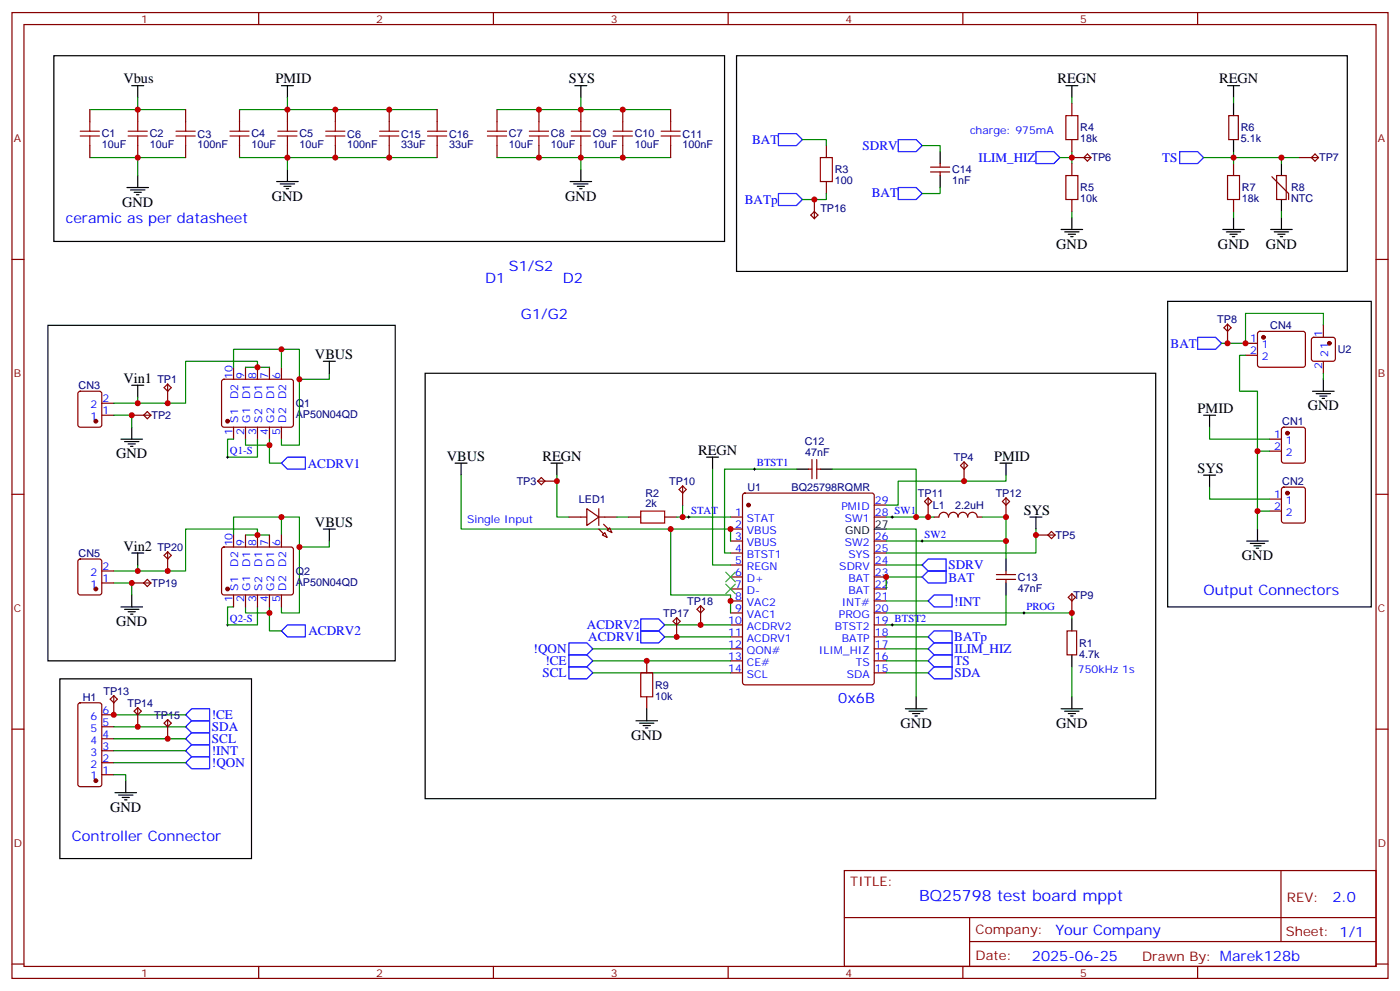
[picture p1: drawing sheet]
<svg xmlns="http://www.w3.org/2000/svg" width="412mm" height="292mm" viewBox="0 0 412 292" stroke-linecap="round" stroke-linejoin="round" font-family="sans-serif">
<g fill="none" stroke="#870000" stroke-width=".35">
<path d="M3.5 3.7h405.4v284.3h-405.4zM7.1 7.2h398.2v277.3h-398.2zM76.2 3.7v3.5M145.3 3.7v3.5M214.5 3.7v3.5M283.6 3.7v3.5M352.8 3.7v3.5M26.5 32.3v3.5M40.6 32.3v3.5M54.7 32.3v3.5M70.6 32.3v3.5M84.7 32.3v3.5"/>
<path d="M98.8 32.3v3.5M114.7 32.3v3.5M128.8 32.3v3.5M146.4 32.3v3.5M158.7 32.3v3.5M171.1 32.3v3.5M183.4 32.3v3.5M197.6 32.3v3.5M315.7 30.5v3.5M361.9 34h2.9v7.1h-2.9zM26.5 42.9v3.5M40.6 42.9v3.5"/>
<path d="M54.7 42.9v3.5M70.6 42.9v3.5M84.7 42.9v3.5M98.8 42.9v3.5M114.7 42.9v3.5M128.8 42.9v3.5M146.4 42.9v3.5M158.7 42.9v3.5M171.1 42.9v3.5M183.4 42.9v3.5M197.6 42.9v3.5M239.9 58.7v5.7"/>
<path d="M243.4 42.9v3.5M243.4 53.4v3.6M274.1 50.6h5.7M274.1 49.2h5.7M276.9 48.2v1M276.9 50.6v1.1M315.7 46.4h5.7M315.7 41.1v3.5M315.7 48.2v3.5M315.7 58.7v3.6M319.3 46.4l1-1.1 1.1 1.1-1.1 1zM363.4 48.2v3.5"/>
<path d="M363.4 58.7v3.6M374.6 52l5 5v1.7M376.1 51.7h2.8v7h-2.8zM382.8 46.4h5.6M386.3 46.4l1-1.1 1.1 1.1-1.1 1zM3.5 76.4h3.6M238.8 63.3l1.1-1 1 1-1 1.1zM405.3 76.4h3.6M360.5 96.5l1.1-1.1 1.1 1.1-1.1 1zM361.6 95.4v5.7M370.7 97.7l.4-.2h12.7l.5 .2 .2 .5v9.5l-.7 .4h-13l-.4-.7v-9.2zM386.5 99.5l.5-.2h5.6l.5 .2 .2 .5v5.7l-.2 .5-.5 .2h-5.6l-.5-.3-.2-.4v-5.7z"/>
<path d="M389.8 95.8v3.5M23.2 115.4l.4-.2h5.7l.6 .4 .1 9.5-.5 .6-5.9 .1-.6-.5-.1-9.4zM30 118.7h3.5M48.3 114.1l1.1-1 1 1-1 1.1zM49.4 113.1v5.6M65.5 111.9l.5-.2h20l.4 .7v12.9l-.7 .5-20-.1-.4-.6v-12.7zM68.8 108.1v3.6M72.3 108.1v3.6M75.8 108.1v3.6M79.4 108.1v3.6M82.9 108.1v3.6M366.9 101.1h3.5"/>
<path d="M366.9 104.6h3.5M389.8 106.4v3.5M30 122.2h3.5M38.8 122.2h5.6M42.3 122.2l1.1-1 1 1-1 1.1zM68.8 125.8v3.5M72.3 125.8v3.5M75.8 125.8v3.5M79.4 125.8v3.5M82.9 125.8v3.5M238.1 138.1h1.1M239.2 135.3v5.6"/>
<path d="M240.6 135.3v5.6M240.6 138.1h1.1M282.9 137.1l1.1-1.1 1 1.1-1 1zM284 136v5.6M373.9 129.3h3.6M373.9 132.8h3.6M377.7 126l.5-.2h5.6l.7 .4v9.4l-.4 .7h-5.9l-.7-.4v-9.4zM3.5 145.5h3.6M68.8 157.5v3.5M72.3 157.5v3.5M75.8 157.5v3.5M79.4 157.5v3.5"/>
<path d="M82.9 157.5v3.5M158.4 141.6h5.6M159.5 140.6l1 1-1 1.1-1.1-1.1zM167.6 152.2h5.3M172.9 149.8l3.5 2.4-3.5 2.5zM176.4 152.2h5.3M176.4 149.8v4.9M177.4 157.5l.8-.7 .7 1.4zM178.9 156.1l.7-.7 .7 1.4zM185.2 152.2h3.5M195.8 152.2h3.5M200 144.1l1.1-1 1 1-1 1.1z"/>
<path d="M201.1 143.1v5.6M215.2 152.2h3.5M215.2 155.8h3.5M215.2 159.3h3.5M219 145.4l.4-.2h37.4l.5 .2 .2 .5v55l-.2 .5-.5 .2h-37.4l-.5-.2-.2-.5v-55zM257.5 152.2h3.6M257.5 159.3h3.6M257.5 148.7h3.6M272.3 147.6l1.1-1 1.1 1-1.1 1.1zM273.4 146.6v5.6M275.2 152.2h1.4a1.41 1.41 0 0 1 1.4-1.4 1.41 1.41 0 0 1 1.4 1.4 1.41 1.41 0 0 1 1.4-1.4 1.41 1.41 0 0 1 1.4 1.4 1.41 1.41 0 0 1 1.4-1.4 1.41 1.41 0 0 1 1.4 1.4 1.41 1.41 0 0 1 1.5-1.4 1.41 1.41 0 0 1 1.4 1.4h1.4M295.3 147.6l1-1 1.1 1-1.1 1.1z"/>
<path d="M296.3 146.6v5.6M305.2 157.5h5.6M308.7 157.5l1-1 1.1 1-1.1 1.1zM373.9 146.9h3.6M373.9 150.5h3.6M377.7 143.6l.5-.2h5.6l.7 .4v9.5l-.4 .6-5.9 .1-.7-.5v-9.4zM405.3 145.5h3.6M23.2 164.8l.4-.2h5.7l.6 .4 .1 9.4-.5 .7-5.9 .1-.6-.5-.1-9.4zM30 171.6h3.5M30 168.1h3.5M38.8 171.6h5.6M42.3 171.6l1.1-1 1 1-1 1.1z"/>
<path d="M49.4 162.5v5.6M49.4 162.5l1 1-1 1.1-1.1-1.1zM65.5 161.2l.5-.2 20 .1 .4 .6v13l-.7 .5-20-.1-.4-.7v-12.7zM68.8 175.2v3.5M72.3 175.2v3.5M75.8 175.2v3.5M79.4 175.2v3.5M82.9 175.2v3.5M205.3 179.4l1.1-1.1 1 1.1-1 1zM206.4 178.3v5.7M215.2 162.8h3.5M215.2 166.3h3.5"/>
<path d="M215.2 169.9h3.5M215.2 173.4h3.5M215.2 176.9h3.5M257.5 162.8h3.6M257.5 166.3h3.6M257.5 169.9h3.6M257.5 173.4h3.6M257.5 176.9h3.6M293.5 170.6h5.7M293.5 169.2h5.7M296.3 168.1v1.1M296.3 170.6v1"/>
<path d="M314.7 175.9l1-1.1 1.1 1.1-1.1 1zM315.7 174.8v5.6M190.5 194.6v3.5M198.3 182.9l1-1 1.1 1-1.1 1.1zM199.3 181.9v5.6M215.2 180.4h3.5M215.2 184h3.5M215.2 187.5h3.5M215.2 191h3.5M215.2 194.6h3.5M215.2 198.1h3.5M257.5 180.4h3.6"/>
<path d="M257.5 184h3.6M257.5 187.5h3.6M257.5 191h3.6M257.5 194.6h3.6M257.5 198.1h3.6M314.3 185.7h2.8v7.1h-2.8zM3.5 214.7h3.6M23.2 207.1l.4-.2h5.7l.6 .4 .1 23.6-.5 .6-5.9 .1-.6-.5-.1-23.5zM30 217.5h3.5M30 214h3.5M32.5 205.8l1-1 1.1 1-1.1 1.1zM33.5 204.8v5.6h-3.5"/>
<path d="M39.5 209.4l1.1-1.1 1 1.1-1 1zM40.6 208.3v5.7M48.3 212.9l1.1-1.1 1 1.1-1 1.1zM49.4 211.8v5.7M190.5 205.1v3.6M405.3 214.7h3.6M30 228.1h3.5M30 224.5h3.5M30 221h3.5M248.7 256.3h156.6v28.2h-156.6zM377.3 256.3v20.9M248.7 270.1h156.5"/>
<path d="M285.6 277.2h119.6M285.6 270.1v14.2M3.5 283.8h3.6M76.2 284.5v3.5M145.3 284.5v3.5M214.5 284.5v3.5M283.6 284.5v3.5M352.8 284.5v3.5M405.3 283.8h3.6"/>
</g>
<g fill="#870000" stroke="#870000" stroke-width=".35">
<path d="M177.8 154.3l1.4 1.5z"/>
<path d="M176.4 155.8l1.4 1.4z"/>
<circle cx="220.5" cy="148.7" r=".53"/>
<circle cx="28.2" cy="229.8" r=".53"/>
<circle cx="379.2" cy="127.5" r=".53"/>
<circle cx="379.2" cy="145.2" r=".53"/>
<circle cx="28.2" cy="124" r=".53"/>
<circle cx="372.2" cy="99.3" r=".53"/>
<circle cx="67" cy="124" r=".53"/>
<circle cx="67" cy="173.4" r=".53"/>
<circle cx="28.2" cy="173.4" r=".53"/>
<circle cx="391.6" cy="101.1" r=".53"/>
</g>
<g fill="none" stroke="#000" stroke-width=".35">
<path d="M15.9 16.4h197.5v54.7h-197.5zM217 16.4h179.9v63.5h-179.9zM38.8 25.2h3.5M40.6 25.2v3.6M82.9 25.2h3.5M84.7 25.2v3.6M169.3 25.2h3.6M171.1 25.2v3.6M314 25.2h3.5M315.7 25.2v3.6M361.6 25.2h3.5M363.4 25.2v3.6"/>
<path d="M363.4 30.5v3.5M37.4 55.2h6.3M38.5 55.9h4.2M39.5 56.6h2.1M40.2 57.3h.7M40.6 51.7v3.5M81.5 53.4h6.3M82.5 54.2h4.3M83.6 54.9h2.1M84.3 55.6h.7M84.7 49.9v3.5M167.9 53.4h6.4"/>
<path d="M169 54.2h4.2M170 54.9h2.2M170.7 55.6h.7M171.1 49.9v3.5M276.9 44.6v3.6M276.9 51.7v3.5M363.4 41.1v3.5M377.5 48.2v3.5M377.5 58.7v3.6M312.6 67.6h6.3M313.6 68.3h4.3M314.7 69h2.1"/>
<path d="M315.4 69.7h.7M315.7 64v3.6M360.2 67.6h6.3M361.2 68.3h4.3M362.3 69h2.1M363 69.7h.7M363.4 64v3.6M374.3 67.6h6.3M375.4 68.3h4.2M376.4 69h2.1M377.1 69.7h.7M377.5 64v3.6"/>
<path d="M14.1 95.8h102.3v98.8h-102.3zM344 88.7h59.9v90h-59.9zM38.8 113.4h3.5M40.6 113.4v3.5M95.2 106.4h3.6M97 106.4v3.5M125.2 109.9h215.2v125.2h-215.2zM386.6 115.2h6.4M387.7 115.9h4.2M388.8 116.6h2.1M389.5 117.3h.7M389.8 111.7v3.5"/>
<path d="M35.6 129.3h6.4M36.7 130h4.2M37.7 130.7h2.2M38.5 131.4h.7M38.8 125.8v3.5M134.1 136.3h3.5M135.8 136.3v3.6M162.3 136.3h3.5M164 136.3v3.6M208.1 134.6h3.6M209.9 134.6v3.5M234.6 138.1h3.5"/>
<path d="M241.7 138.1h3.5M294.6 136.3h3.5M296.3 136.3v3.6M354.5 139.9h3.6M354.5 122.2h3.6M356.3 122.2v3.6M356.3 139.9v3.5M95.2 155.8h3.6M97 155.8v3.5M257.5 155.8h3.6M303.4 152.2h3.5M305.2 152.2v3.6"/>
<path d="M367.2 159.3h6.4M368.3 160h4.2M370.4 155.8v3.5M35.6 178.7h6.4M36.7 179.4h4.2M38.8 175.2v3.5M38.8 162.8h3.5M40.6 162.8v3.5M296.3 164.6v3.5M296.3 171.6v3.6M369.4 160.7h2.1M370.1 161.4h.7"/>
<path d="M17.6 199.8h56.5v53h-56.5zM37.7 180.1h2.2M38.5 180.8h.7M315.7 182.2v3.5M315.7 192.8v3.5M187.3 212.2h6.4M188.4 212.9h4.2M189.4 213.6h2.2M190.1 214.3h.8M190.5 208.7v3.5M266.7 208.7h6.3M267.8 209.4h4.2"/>
<path d="M268.8 210.1h2.1M269.5 210.8h.7M269.9 205.1v3.6M312.6 208.7h6.3M313.6 209.4h4.3M314.7 210.1h2.1M315.4 210.8h.7M315.7 205.1v3.6M33.9 233.4h6.3M34.9 234.1h4.3M36 234.8h2.1M36.7 235.5h.7"/>
<path d="M37 229.8v3.6"/>
</g>
<g fill="none" stroke="#008700" stroke-width=".35">
<path d="M26.5 32.3h28.2M40.6 28.8v3.5M70.6 32.3h58.2M84.7 28.8v3.5M146.4 32.3h51.2M171.1 28.8v3.5M315.7 28.8v1.7M363.4 28.8v1.7M26.5 46.4h28.2M40.6 46.4v5.3M70.6 46.4h58.2M84.7 46.4v3.5"/>
<path d="M146.4 46.4h51.2M171.1 46.4v3.5M236.4 41.1h7v1.8M243.4 57v1.7h-7M271.6 42.9h5.3v1.7M276.9 55.2v1.8h-5.3M312.2 46.4h3.5M315.7 44.6v3.6M354.5 46.4h8.9v1.8M363.4 44.6v1.8h19.4M377.5 46.4v1.8M315.7 62.3v1.7"/>
<path d="M363.4 62.3v1.7M377.5 62.3v1.7M389.8 95.8v-3.5h-22.9v8.8h-7.1M40.6 116.9v1.8h-7.1M68.8 108.1v-5.3h14.1v5.3M72.3 108.1h7.1M75.8 108.1v-1.7h-21.1v12.3h-14.1M82.9 102.8h5.3v28.3h-5.3v-1.8M97 109.9v1.8h-8.8M366.9 104.6h-1.8v10.6h5.3v17.6M389.8 109.9v1.8M33.5 122.2h5.3v3.6"/>
<path d="M68.8 129.3h-1.8v5.3h8.8v-5.3M72.3 129.3v1.8h7.1v-1.8M79.4 131.1v5.2h3.5M135.8 139.9v15.9h61.8M164 139.9v12.3h3.6M209.9 138.1v28.2h5.3M234.6 138.1h-21.2v24.7h1.8M245.2 138.1h24.7v14.1M296.3 139.9v1.7h-31.7v7.1h-3.5M356.3 125.8v3.5h17.6M373.9 132.8h-3.5v23M68.8 157.5v-5.3h14.1v5.3"/>
<path d="M72.3 157.5h7.1M75.8 157.5v-1.7h-21.1v12.3h-14.1M82.9 152.2h5.3v28.2h-5.3v-1.7M97 159.3v1.7h-8.8M181.7 152.2h3.5M199.3 152.2h1.8M201.1 148.7v3.5h14.1M215.2 159.3v-3.5h-17.6v19.4h17.6v5.2M261.1 155.8h8.8v49.3M261.1 152.2h14.1M289.3 152.2h7v7.1h-35.2M296.3 159.3v5.3"/>
<path d="M305.2 155.8v7h-44.1M356.3 143.4v3.5h17.6M370.4 150.5h3.5M33.5 171.6h5.3v3.6M40.6 166.3v1.8h-7.1M68.8 178.7h-1.8v5.3h8.8v-5.3M72.3 178.7v1.7h7.1v-1.7M261.1 176.9h12.3M261.1 166.3h10.5M271.6 169.9h-10.5v3.5M296.3 175.2v8.8h-35.2M79.4 180.4v5.3h3.5"/>
<path d="M174.6 198.1h40.6M174.6 194.6h40.6M174.6 191h40.6M195.8 187.5h19.4M195.8 184h19.4M261.1 180.4h54.6v1.8M261.1 198.1h12.3M261.1 194.6h12.3M261.1 191h12.3M261.1 187.5h12.3M315.7 196.3v8.8M33.5 214h21.2"/>
<path d="M33.5 210.4h21.2M33.5 217.5h21.2M33.5 228.1h3.5v1.7M33.5 221h21.2M33.5 224.5h21.2"/>
</g>
<path d="M213.8 168.5l2.8 2.8M213.8 172l2.8 2.8M216.6 168.5l-2.8 2.8M216.6 172l-2.8 2.8" fill="none" stroke="#3c3" stroke-width=".35"/>
<g fill="none" stroke="#00f" stroke-width=".35">
<path d="M229.3 39.3h5.3l1.8 1.8-1.8 1.8h-5.3zM229.3 57h5.3l1.8 1.7-1.8 1.8h-5.3zM264.6 41.1h5.3l1.7 1.8-1.7 1.7h-5.3zM264.6 55.2h5.3l1.7 1.8-1.7 1.7h-5.3zM305.2 44.6h5.2l1.8 1.8-1.8 1.8h-5.2zM347.5 44.6h5.3l1.7 1.8-1.7 1.8h-5.3zM352.8 99.3h5.3l1.7 1.8-1.7 1.7h-5.3zM82.9 136.3l1.8-1.7h5.3v3.5h-5.3zM271.6 169.9l1.8-1.8h5.3v3.5h-5.3zM271.6 166.3l1.8-1.7h5.3v3.5h-5.3zM275.2 175.2h5.3v3.5h-5.3l-1.8-1.8zM82.9 185.7l1.8-1.7h5.3v3.5h-5.3z"/>
<path d="M167.6 196.3h5.3l1.7 1.8-1.7 1.7h-5.3zM167.6 192.8h5.3l1.7 1.8-1.7 1.7h-5.3zM167.6 189.3h5.3l1.7 1.7-1.7 1.8h-5.3zM188.7 185.7h5.3l1.8 1.8-1.8 1.8h-5.3zM188.7 182.2h5.3l1.8 1.8-1.8 1.7h-5.3zM273.4 198.1l1.8-1.8h5.3v3.5h-5.3zM273.4 187.5l1.8-1.8h5.3v3.6h-5.3zM273.4 191l1.8-1.7h5.3v3.5h-5.3zM275.2 192.8h5.3v3.5h-5.3l-1.8-1.7zM54.7 214l1.7-1.8h5.3v3.5h-5.3zM54.7 210.4l1.7-1.7h5.3v3.5h-5.3zM56.4 215.7h5.3v3.6h-5.3l-1.7-1.8z"/>
<path d="M54.7 221l1.7-1.7h5.3v3.5h-5.3zM56.4 222.8h5.3v3.5h-5.3l-1.7-1.8z"/>
</g>
<g fill="none" stroke="#a10000" stroke-width=".35">
<path d="M23.6 38.6h5.7M26.5 35.8v2.8M37.7 38.6h5.7M40.6 35.8v2.8M51.9 38.6h5.6M54.7 35.8v2.8M67.7 38.6h5.7M70.6 35.8v2.8M81.8 38.6h5.7M84.7 35.8v2.8M96 38.6h5.6M98.8 35.8v2.8"/>
<path d="M111.8 38.6h5.7M114.7 35.8v2.8M125.9 38.6h5.7M128.8 35.8v2.8M143.6 38.6h5.6M146.4 35.8v2.8M155.9 38.6h5.7M158.7 35.8v2.8M168.3 38.6h5.6M171.1 35.8v2.8M180.6 38.6h5.7M183.4 35.8v2.8"/>
<path d="M194.7 38.6h5.7M197.6 35.8v2.8M314 34h3.5v7.1h-3.5zM23.6 40h5.7M26.5 40v2.9M37.7 40h5.7M40.6 40v2.9M51.9 40h5.6M54.7 40v2.9M67.7 40h5.7M70.6 40v2.9M81.8 40h5.7"/>
<path d="M84.7 40v2.9M96 40h5.6M98.8 40v2.9M111.8 40h5.7M114.7 40v2.9M125.9 40h5.7M128.8 40v2.9M143.6 40h5.6M146.4 40v2.9M155.9 40h5.7M158.7 40v2.9M168.3 40h5.6"/>
<path d="M171.1 40v2.9M180.6 40h5.7M183.4 40v2.9M194.7 40h5.7M197.6 40v2.9M241.7 46.4h3.5v7h-3.5zM314 51.7h3.5v7h-3.5zM361.6 51.7h3.5v7h-3.5zM188.7 150.5h7.1v3.5h-7.1zM188.7 198.1h3.6v7h-3.6z"/>
</g>
<g fill="none" stroke="#000" stroke-width=".29">
<path d="M66.7 134.6h.7M67 134.2v.7M221.9 138.1h.7M222.2 137.8v.7M202.5 152.2h.7M202.8 151.9v.7M262.5 152.2h.7M262.8 151.9v.7M271.3 159.3h.7M271.6 158.9v.7M66.7 184h.7M67 183.6v.7"/>
<path d="M262.5 184h.7M262.8 183.6v.7M301.3 180.4h.7M301.6 180.1v.7"/>
</g>
<g fill="#c00">
<circle cx="215.2" cy="155.8" r=".88"/>
<circle cx="215.2" cy="176.9" r=".88"/>
<circle cx="197.6" cy="155.8" r=".88"/>
<circle cx="261.1" cy="169.9" r=".88"/>
<circle cx="40.6" cy="46.4" r=".88"/>
<circle cx="40.6" cy="32.3" r=".88"/>
<circle cx="84.7" cy="32.3" r=".88"/>
<circle cx="84.7" cy="46.4" r=".88"/>
<circle cx="158.8" cy="32.3" r=".88"/>
<circle cx="171.1" cy="32.3" r=".88"/>
<circle cx="183.4" cy="32.3" r=".88"/>
<circle cx="158.8" cy="46.4" r=".88"/>
<circle cx="171.1" cy="46.4" r=".88"/>
<circle cx="183.4" cy="46.4" r=".88"/>
<circle cx="370.4" cy="150.5" r=".88"/>
<circle cx="370.4" cy="132.8" r=".88"/>
<circle cx="315.7" cy="46.4" r=".88"/>
<circle cx="40.6" cy="118.7" r=".88"/>
<circle cx="38.8" cy="122.2" r=".88"/>
<circle cx="361.6" cy="101.1" r=".88"/>
<circle cx="305.2" cy="157.5" r=".88"/>
<circle cx="33.5" cy="210.4" r=".88"/>
<circle cx="239.9" cy="58.7" r=".88"/>
<circle cx="164" cy="141.6" r=".88"/>
<circle cx="315.7" cy="180.4" r=".88"/>
<circle cx="40.6" cy="214" r=".88"/>
<circle cx="49.4" cy="217.5" r=".88"/>
<circle cx="363.4" cy="46.4" r=".88"/>
<circle cx="377.5" cy="46.4" r=".88"/>
<circle cx="190.5" cy="194.6" r=".88"/>
<circle cx="269.9" cy="152.2" r=".88"/>
<circle cx="296.3" cy="152.2" r=".88"/>
<circle cx="296.3" cy="159.3" r=".88"/>
<circle cx="273.4" cy="152.2" r=".88"/>
<circle cx="284" cy="141.6" r=".88"/>
<circle cx="201.1" cy="152.2" r=".88"/>
<circle cx="75.8" cy="108.1" r=".88"/>
<circle cx="82.9" cy="102.8" r=".88"/>
<circle cx="79.4" cy="131.1" r=".88"/>
<circle cx="49.4" cy="118.7" r=".88"/>
<circle cx="206.4" cy="184" r=".88"/>
<circle cx="199.3" cy="187.5" r=".88"/>
<circle cx="88.2" cy="111.7" r=".88"/>
<circle cx="88.2" cy="161" r=".88"/>
<circle cx="49.4" cy="168.1" r=".88"/>
<circle cx="79.4" cy="180.4" r=".88"/>
<circle cx="82.9" cy="152.2" r=".88"/>
<circle cx="75.8" cy="157.5" r=".88"/>
<circle cx="38.8" cy="171.6" r=".88"/>
<circle cx="40.6" cy="168.1" r=".88"/>
<circle cx="98.8" cy="46.4" r=".88"/>
<circle cx="114.7" cy="46.4" r=".88"/>
<circle cx="98.8" cy="32.3" r=".88"/>
<circle cx="114.7" cy="32.3" r=".88"/>
<circle cx="366.9" cy="101.1" r=".88"/>
</g>
<text font-size="4.6" fill="#00f" x="270.8" y="265.3">BQ25798 test board mppt</text>
<g font-size="4.2">
<text x="36.3" y="24.5">Vbus</text>
<text x="81.1" y="24.5">PMID</text>
<text x="167.6" y="24.5">SYS</text>
<text x="311.5" y="24.5">REGN</text>
<text x="359.1" y="24.5">REGN</text>
<text x="80.1" y="59.1">GND</text>
<text x="166.5" y="59.1">GND</text>
<text x="36" y="60.9">GND</text>
<text x="311.1" y="73.2">GND</text>
<text x="358.8" y="73.2">GND</text>
<text x="372.9" y="73.2">GND</text>
<text x="92.8" y="105.7">VBUS</text>
<text x="36.3" y="112.7">Vin1</text>
<text x="352.8" y="121.5">PMID</text>
<text x="385.2" y="120.8">GND</text>
<text x="34.2" y="134.9">GND</text>
<text x="131.6" y="135.6">VBUS</text>
<text x="159.8" y="135.6">REGN</text>
<text x="205.7" y="133.9">REGN</text>
<text x="292.8" y="135.6">PMID</text>
<text x="352.8" y="139.2">SYS</text>
<text x="92.8" y="155">VBUS</text>
<text x="301.6" y="151.5">SYS</text>
<text x="36.3" y="162.1">Vin2</text>
<text x="365.8" y="164.9">GND</text>
<text x="34.2" y="184.3">GND</text>
<text x="265.3" y="214.3">GND</text>
<text x="311.1" y="214.3">GND</text>
<text x="185.9" y="217.8">GND</text>
<text x="32.5" y="239">GND</text>
</g>
<g font-size="4.2" fill="#00f">
<text x="19.4" y="65.8">ceramic as per datasheet</text>
<text x="142.9" y="83.4">D1</text>
<text x="149.9" y="79.9">S1/S2</text>
<text x="165.8" y="83.4">D2</text>
<text x="153.5" y="94">G1/G2</text>
<text x="354.5" y="175.2">Output Connectors</text>
<text x="246.9" y="206.9">0x6B</text>
<text x="21.2" y="247.5">Controller Connector</text>
<text x="392.5" y="265.6">2.0</text>
<text x="310.9" y="275.1">Your Company</text>
<text x="304" y="282.9">2025-06-25</text>
</g>
<g font-size="3.9" fill="#00f">
<text x="221.5" y="42.3">BAT</text>
<text x="254.1" y="44.1">SDRV</text>
<text x="288.3" y="47.6">ILIM_HIZ</text>
<text x="342.4" y="47.6">TS</text>
<text x="256.8" y="58.1">BAT</text>
<text x="219.4" y="60">BATp</text>
<text x="344.8" y="102.3">BAT</text>
<text x="90.7" y="137.7">ACDRV1</text>
<text x="279.4" y="167.6">SDRV</text>
<text x="279.4" y="171.2">BAT</text>
<text x="281.1" y="178.3">!INT</text>
<text x="172.9" y="185.2">ACDRV2</text>
<text x="90.8" y="186.9">ACDRV2</text>
<text x="173.3" y="188.7">ACDRV1</text>
<text x="281.1" y="188.7">BATp</text>
<text x="157.2" y="192.3">!QON</text>
<text x="160.7" y="195.8">!CE</text>
<text x="281.2" y="192.3">ILIM_HIZ</text>
<text x="281.2" y="195.9">TS</text>
<text x="159.8" y="199.3">SCL</text>
<text x="281.1" y="199.4">SDA</text>
<text x="62.4" y="211.8">!CE</text>
<text x="62.4" y="215.3">SDA</text>
<text x="62.4" y="218.7">SCL</text>
<text x="62.4" y="222.4">!INT</text>
<text x="62.4" y="225.8">!QON</text>
</g>
<g font-size="3.9" fill="#800">
<text x="250.5" y="260.9">TITLE:</text>
<text x="379.1" y="265.6">REV:</text>
<text x="287.4" y="275.1">Company:</text>
<text x="378.7" y="275.7">Sheet: 1/1</text>
<text x="287.4" y="282.8">Date:</text>
<text x="336.4" y="282.8">Drawn By: Marek128b</text>
</g>
<g font-size="3.2" fill="#800">
<text x="41.6" y="6.7">1</text>
<text x="110.8" y="6.7">2</text>
<text x="179.9" y="6.7">3</text>
<text x="249.1" y="6.7">4</text>
<text x="318.2" y="6.7">5</text>
<text x="4.1" y="41.8">A</text>
<text x="405.9" y="41.8">A</text>
<text x="4.1" y="110.9">B</text>
<text x="405.9" y="110.9">B</text>
<text x="4.1" y="180.1">C</text>
<text x="405.9" y="180.1">C</text>
<text x="4.1" y="249.2">D</text>
<text x="405.9" y="249.2">D</text>
<text x="41.6" y="287.5">1</text>
<text x="110.8" y="287.5">2</text>
<text x="179.9" y="287.5">3</text>
<text x="249.1" y="287.5">4</text>
<text x="318.2" y="287.5">5</text>
</g>
<g font-size="3.2" fill="#000080">
<text x="30" y="40.5">C1</text>
<text x="44.1" y="40.5">C2</text>
<text x="58.2" y="40.5">C3</text>
<text x="74.1" y="40.5">C4</text>
<text x="88.2" y="40.5">C5</text>
<text x="102.3" y="40.5">C6</text>
<text x="118.2" y="40.5">C15</text>
<text x="132.3" y="40.5">C16</text>
<text x="149.9" y="40.5">C7</text>
<text x="162.3" y="40.5">C8</text>
<text x="174.6" y="40.5">C9</text>
<text x="187" y="40.5">C10</text>
<text x="201.1" y="40.5">C11</text>
<text x="318.2" y="41.9">18k</text>
<text x="318.2" y="38.7">R4</text>
<text x="365.5" y="41.9">5.1k</text>
<text x="365.5" y="38.7">R6</text>
<text x="30" y="43.7">10uF</text>
<text x="44.1" y="43.7">10uF</text>
<text x="58.2" y="43.7">100nF</text>
<text x="74.1" y="43.7">10uF</text>
<text x="88.2" y="43.7">10uF</text>
<text x="102.3" y="43.7">100nF</text>
<text x="118.2" y="43.6">33uF</text>
<text x="132.3" y="43.6">33uF</text>
<text x="149.9" y="43.7">10uF</text>
<text x="162.3" y="43.7">10uF</text>
<text x="174.6" y="43.7">10uF</text>
<text x="187" y="43.7">10uF</text>
<text x="201.1" y="43.7">100nF</text>
<text x="321.5" y="47.5">TP6</text>
<text x="388.6" y="47.5">TP7</text>
<text x="245.9" y="51.1">R3</text>
<text x="280.5" y="51.1">C14</text>
<text x="245.9" y="54.3">100</text>
<text x="280.5" y="54.3">1nF</text>
<text x="318.2" y="59.5">10k</text>
<text x="318.2" y="56.3">R5</text>
<text x="365.8" y="59.5">18k</text>
<text x="365.8" y="56.3">R7</text>
<text x="380.3" y="59.5">NTC</text>
<text x="380.3" y="56.3">R8</text>
<text x="241.7" y="62.4">TP16</text>
<text x="358.6" y="95.2">TP8</text>
<text x="374.2" y="96.9">CN4</text>
<text x="394.1" y="103.9">U2</text>
<text x="46.4" y="112.8">TP1</text>
<text x="23.2" y="114.5">CN3</text>
<text x="87.1" y="119.9">Q1</text>
<text x="44.6" y="123.4">TP2</text>
<text x="87.1" y="123">AP50N04QD</text>
<text x="377.7" y="125.2">CN1</text>
<text x="237.1" y="131.1">C12</text>
<text x="237.1" y="134.2">47nF</text>
<text x="281" y="135.7">TP4</text>
<text x="152.2" y="142.8">TP3</text>
<text x="197.1" y="142.8">TP10</text>
<text x="377.7" y="142.8">CN2</text>
<text x="170.5" y="148">LED1</text>
<text x="190.2" y="149.4">2k</text>
<text x="190.2" y="146.2">R2</text>
<text x="220.1" y="144.6">U1</text>
<text x="233.2" y="144.6">BQ25798RQMR</text>
<text x="270.4" y="146.3">TP11</text>
<text x="274.8" y="149.9">L1</text>
<text x="281.4" y="149.9">2.2uH</text>
<text x="293.3" y="146.3">TP12</text>
<text x="311" y="158.6">TP5</text>
<text x="23.2" y="163.9">CN5</text>
<text x="46.4" y="162.2">TP20</text>
<text x="44.6" y="172.7">TP19</text>
<text x="87.1" y="172.4">AP50N04QD</text>
<text x="87.1" y="169.2">Q2</text>
<text x="299.9" y="171">C13</text>
<text x="202.4" y="178.1">TP18</text>
<text x="299.9" y="174.2">47nF</text>
<text x="316.2" y="176.3">TP9</text>
<text x="195.4" y="181.6">TP17</text>
<text x="317.9" y="190.4">R1</text>
<text x="317.9" y="193.6">4.7k</text>
<text x="193" y="202.7">R9</text>
<text x="24.4" y="206.3">H1</text>
<text x="30.5" y="204.5">TP13</text>
<text x="37.5" y="208">TP14</text>
<text x="193" y="205.9">10k</text>
<text x="45.5" y="211.6">TP15</text>
</g>
<g font-size="3.2" fill="#00f">
<text x="285.8" y="39.3">charge: 975mA</text>
<text x="368.2" y="100.7">1</text>
<text x="389.5" y="99.1" transform="rotate(-90 389.5 99.1)">1</text>
<text x="368.2" y="104.2">2</text>
<text x="371.7" y="102.5">1</text>
<text x="371.7" y="106">2</text>
<text x="391.2" y="105.1" transform="rotate(-90 391.2 105.1)">21</text>
<text x="68.4" y="111.5" transform="rotate(-90 68.4 111.5)">10</text>
<text x="72" y="111.5" transform="rotate(-90 72 111.5)">9</text>
<text x="75.5" y="111.5" transform="rotate(-90 75.5 111.5)">8</text>
<text x="79" y="111.5" transform="rotate(-90 79 111.5)">7</text>
<text x="82.5" y="111.5" transform="rotate(-90 82.5 111.5)">6</text>
<text x="389.5" y="108.6" transform="rotate(-90 389.5 108.6)">2</text>
<text x="30.2" y="118.4">2</text>
<text x="70.2" y="117.4" transform="rotate(-90 70.2 117.4)">D2</text>
<text x="73.7" y="117.4" transform="rotate(-90 73.7 117.4)">D1</text>
<text x="77.3" y="117.4" transform="rotate(-90 77.3 117.4)">D1</text>
<text x="80.8" y="117.4" transform="rotate(-90 80.8 117.4)">D1</text>
<text x="84.3" y="117.4" transform="rotate(-90 84.3 117.4)">D2</text>
<text x="26.7" y="123.6">1</text>
<text x="26.7" y="120.1">2</text>
<text x="30.2" y="121.9">1</text>
<text x="70.2" y="124.5" transform="rotate(-90 70.2 124.5)">S1</text>
<text x="73.7" y="124.5" transform="rotate(-90 73.7 124.5)">G1</text>
<text x="77.3" y="124.5" transform="rotate(-90 77.3 124.5)">S2</text>
<text x="80.8" y="124.5" transform="rotate(-90 80.8 124.5)">G2</text>
<text x="84.3" y="124.5" transform="rotate(-90 84.3 124.5)">D2</text>
<text x="68.4" y="128" transform="rotate(-90 68.4 128)">1</text>
<text x="72" y="128" transform="rotate(-90 72 128)">2</text>
<text x="75.5" y="128" transform="rotate(-90 75.5 128)">3</text>
<text x="79" y="128" transform="rotate(-90 79 128)">4</text>
<text x="82.5" y="128" transform="rotate(-90 82.5 128)">5</text>
<text x="375.3" y="128.9">1</text>
<text x="378.8" y="130.7">1</text>
<text x="67.7" y="133.7">Q1-S</text>
<text x="223" y="137.2">BTST1</text>
<text x="375.3" y="132.5">2</text>
<text x="378.8" y="134.2">2</text>
<text x="257.7" y="148.3">29</text>
<text x="375.3" y="146.6">1</text>
<text x="378.8" y="148.3">1</text>
<text x="137.6" y="154">Single Input</text>
<text x="203.6" y="151.3">STAT</text>
<text x="216.5" y="151.9">1</text>
<text x="216.5" y="155.4">2</text>
<text x="220" y="153.6">STAT</text>
<text x="247.9" y="150.1">PMID</text>
<text x="248.9" y="153.6">SW1</text>
<text x="257.7" y="151.9">28 SW1</text>
<text x="375.3" y="150.1">2</text>
<text x="378.8" y="151.9">2</text>
<text x="68.4" y="160.9" transform="rotate(-90 68.4 160.9)">10</text>
<text x="72" y="160.9" transform="rotate(-90 72 160.9)">9</text>
<text x="75.5" y="160.9" transform="rotate(-90 75.5 160.9)">8</text>
<text x="79" y="160.9" transform="rotate(-90 79 160.9)">7</text>
<text x="82.5" y="160.9" transform="rotate(-90 82.5 160.9)">6</text>
<text x="216.5" y="158.9">3</text>
<text x="220" y="157.2">VBUS</text>
<text x="220" y="160.7">VBUS</text>
<text x="248.9" y="160.7">SW2</text>
<text x="257.7" y="158.9">26</text>
<text x="272.3" y="158.4">SW2</text>
<text x="30.2" y="167.7">2</text>
<text x="70.2" y="166.8" transform="rotate(-90 70.2 166.8)">D2</text>
<text x="73.7" y="166.8" transform="rotate(-90 73.7 166.8)">D1</text>
<text x="77.3" y="166.8" transform="rotate(-90 77.3 166.8)">D1</text>
<text x="80.8" y="166.8" transform="rotate(-90 80.8 166.8)">D1</text>
<text x="84.3" y="166.8" transform="rotate(-90 84.3 166.8)">D2</text>
<text x="216.5" y="162.5">4</text>
<text x="216.5" y="166">5</text>
<text x="220" y="164.2">BTST1</text>
<text x="220" y="167.7">REGN</text>
<text x="247.2" y="167.7">SDRV</text>
<text x="249.9" y="164.2">SYS</text>
<text x="257.7" y="166">24</text>
<text x="257.7" y="162.5">25</text>
<text x="26.7" y="173">1</text>
<text x="26.7" y="169.5">2</text>
<text x="30.2" y="171.3">1</text>
<text x="70.2" y="173.8" transform="rotate(-90 70.2 173.8)">S1</text>
<text x="73.7" y="173.8" transform="rotate(-90 73.7 173.8)">G1</text>
<text x="77.3" y="173.8" transform="rotate(-90 77.3 173.8)">S2</text>
<text x="80.8" y="173.8" transform="rotate(-90 80.8 173.8)">G2</text>
<text x="84.3" y="173.8" transform="rotate(-90 84.3 173.8)">D2</text>
<text x="216.5" y="169.5">6</text>
<text x="216.5" y="173">7</text>
<text x="220" y="171.3">D+</text>
<text x="249.9" y="171.3">BAT</text>
<text x="257.7" y="173">22</text>
<text x="257.7" y="169.5">23</text>
<text x="68.4" y="177.3" transform="rotate(-90 68.4 177.3)">1</text>
<text x="72" y="177.3" transform="rotate(-90 72 177.3)">2</text>
<text x="75.5" y="177.3" transform="rotate(-90 75.5 177.3)">3</text>
<text x="79" y="177.3" transform="rotate(-90 79 177.3)">4</text>
<text x="82.5" y="177.3" transform="rotate(-90 82.5 177.3)">5</text>
<text x="216.5" y="176.6">8</text>
<text x="220" y="174.8">D-</text>
<text x="220" y="178.3">VAC2</text>
<text x="248" y="178.3">INT#</text>
<text x="249.9" y="174.8">BAT</text>
<text x="257.7" y="176.6">21</text>
<text x="302.3" y="179.6">PROG</text>
<text x="67.7" y="183.1">Q2-S</text>
<text x="214.5" y="183.6">10</text>
<text x="216.5" y="180.1">9</text>
<text x="220" y="181.9">VAC1</text>
<text x="220" y="185.4">ACDRV2</text>
<text x="245.9" y="185.4">BTST2</text>
<text x="247.1" y="181.9">PROG</text>
<text x="257.7" y="183.6">19 BTST2</text>
<text x="257.7" y="180.1">20</text>
<text x="214.5" y="187.1">11</text>
<text x="214.5" y="190.7">12</text>
<text x="220" y="188.9">ACDRV1</text>
<text x="248" y="188.9">BATP</text>
<text x="257.7" y="190.7">17</text>
<text x="257.7" y="187.1">18</text>
<text x="214.5" y="194.2">13</text>
<text x="214.5" y="197.7">14</text>
<text x="220" y="192.4">QON#</text>
<text x="220" y="196">CE#</text>
<text x="241.2" y="192.4">ILIM_HIZ</text>
<text x="252.1" y="196">TS</text>
<text x="257.7" y="197.7">15</text>
<text x="257.7" y="194.2">16</text>
<text x="220" y="199.5">SCL</text>
<text x="249.4" y="199.5">SDA</text>
<text x="317.5" y="198.1">750kHz 1s</text>
<text x="26.7" y="215.4">5</text>
<text x="26.7" y="211.8">6</text>
<text x="30.2" y="213.6">5</text>
<text x="30.2" y="210.1">6</text>
<text x="26.7" y="218.9">4</text>
<text x="30.2" y="220.7">3</text>
<text x="30.2" y="217.1">4</text>
<text x="26.7" y="226">2</text>
<text x="26.7" y="222.4">3</text>
<text x="30.2" y="227.7">1</text>
<text x="30.2" y="224.2">2</text>
<text x="26.7" y="229.5">1</text>
</g>
<g font-size="3.2">
<text x="257.7" y="155.4">27</text>
<text x="248.9" y="157.2">GND</text>
</g>
</svg>
